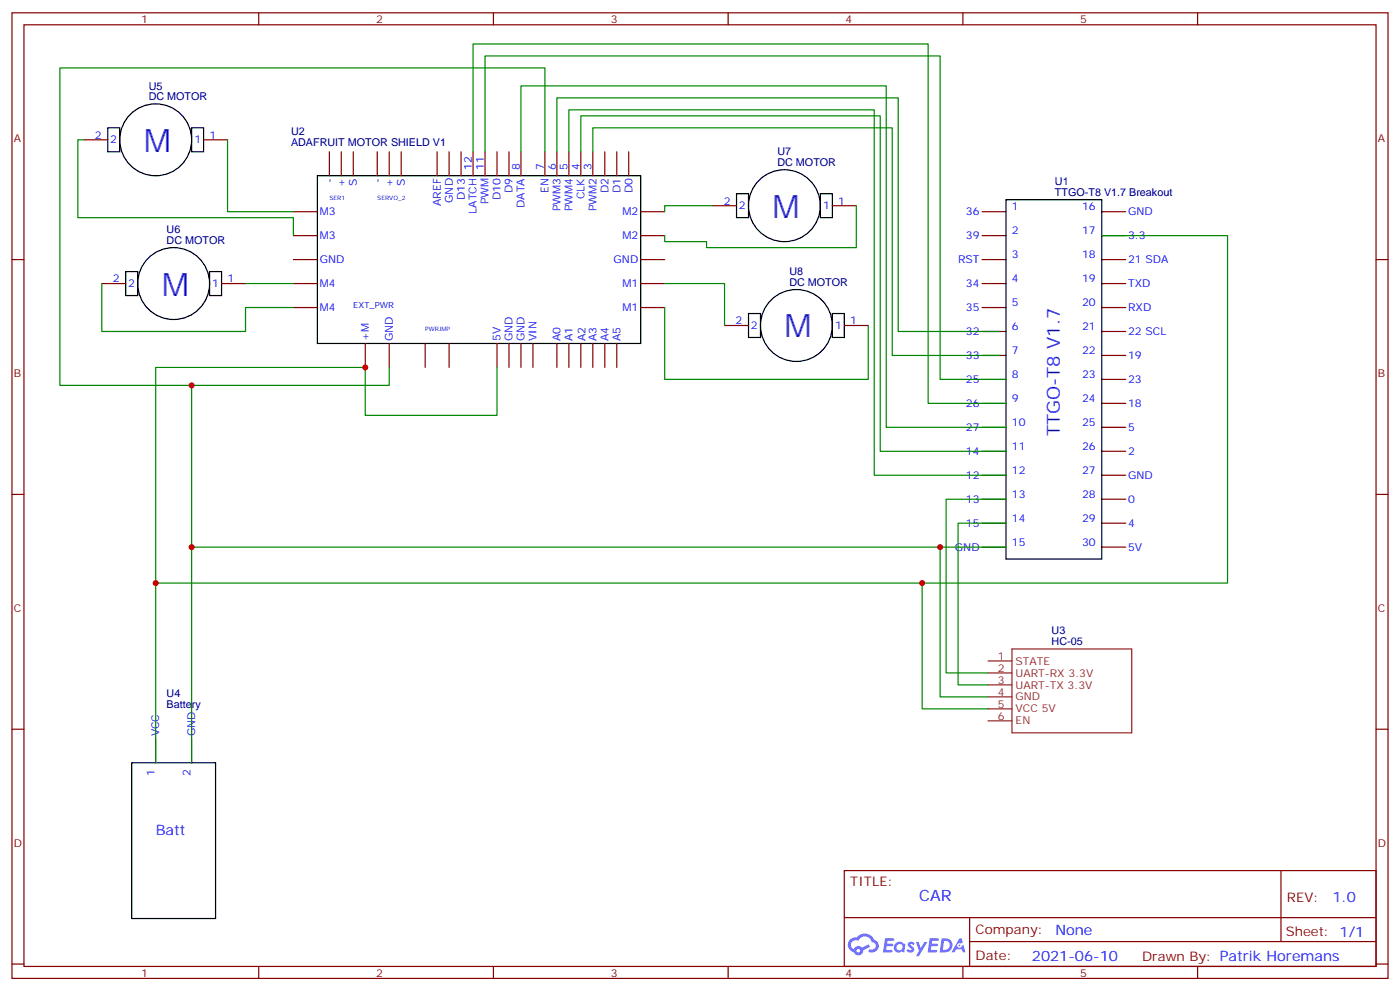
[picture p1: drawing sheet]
<svg xmlns="http://www.w3.org/2000/svg" width="412mm" height="292mm" viewBox="0 0 412 292" stroke-linecap="round" stroke-linejoin="round" font-family="sans-serif">
<g fill="none" stroke="#870000" stroke-width=".35">
<path d="M3.5 3.8h405.4v284.3h-405.4zM7.1 7.3h398.2v277.3h-398.2zM76.2 3.8v3.5M145.3 3.8v3.5M214.5 3.8v3.5M283.6 3.8v3.5M352.8 3.8v3.5M3.5 76.4h3.6M405.3 76.4h3.6M3.5 145.6h3.6M405.3 145.6h3.6M3.5 214.7h3.6"/>
<path d="M405.3 214.7h3.6M248.7 256.4h156.6v28.2h-156.6zM377.3 256.4v20.9M248.7 270.2h156.5M285.6 277.3h119.6M285.6 270.2v14.1M3.5 283.9h3.6M76.2 284.6v3.5M145.3 284.6v3.5M214.5 284.6v3.5M283.6 284.6v3.5M352.8 284.6v3.5"/>
<path d="M405.3 283.9h3.6"/>
</g>
<g fill="#5487ff">
<path d="M267.7 277.5a1.22 1.22 0 0 1 1.7 .3l-.4 .6a.47 .47 0 0 0-.3-.4 .47 .47 0 0 0-.5 .2l.1 .2a1.14 1.14 0 0 1 .8 1.7 1.14 1.14 0 0 1-1.9 0l-.2-.2 .5-.5 .7 .4a.29 .29 0 0 0 .3-.2 .29 .29 0 0 0-.2-.4 1.04 1.04 0 0 1-.6-1.7z"/>
<path d="M260.7 276.3h2.4l.3 .2-.2 .5h-1.8l-.1 .9h1.5l.3 .4-.3 .3h-1.6l-.2 1.1 1.7 .1 .2 .3-.2 .3h-2.6z"/>
<path d="M273.8 276.3h2.4l.3 .2-.1 .5h-1.8l-.2 .9h1.6l.3 .4-.4 .3h-1.6l-.1 1.1 1.7 .1 .2 .3-.2 .3h-2.6z"/>
<path d="M282.6 276.3h.7l.3 1.2-.6 .4a.69 .69 0 0 0-1 .2 .69 .69 0 0 0 .4 1 .69 .69 0 0 0 .9-.6l.5-.3 .6 2.2h-.8l-.2-.8h-1.8l-.5 .8h-.8z"/>
<path d="M269.8 277.4h.8l.6 1.8 1.1-1.8h.9l-2.6 4.2h-.8l.9-1.6z"/>
<path d="M277.4 276.3l-.6 4.1h1.3a2.11 2.11 0 0 0 2.5-2.1 2.11 2.11 0 0 0-2.5-2zM278.1 277a1.39 1.39 0 0 1 1.7 1.4 1.39 1.39 0 0 1-1.8 1.3h-.3z"/>
<path d="M263.7 277.9a1.54 1.54 0 0 0-.1 2.2 1.54 1.54 0 0 0 2.2 .1l.6 .2 .3-2.3-.2-.2h-.4a1.49 1.49 0 0 0-2.4 0zM264 278.9a.94 .94 0 0 1 1.8 0 .94 .94 0 0 1-1.8 0z"/>
<path d="M250.4 276.7a2.18 2.18 0 0 0 1.1 3.7 1.44 1.44 0 0 0 1.6 .9 1.44 1.44 0 0 0 1.2-1.5l2-1-.5-.7-1.9 .9a1.47 1.47 0 0 0-2.4 .5 1.39 1.39 0 0 1-.7-2 1.39 1.39 0 0 1 2-.4 2.12 2.12 0 0 1 2.2-1.3 2.12 2.12 0 0 1 1.9 1.7 1.14 1.14 0 0 1 1.1 1.4 1.14 1.14 0 0 1-1.7 .7 .43 .43 0 0 0-.5 .4 .43 .43 0 0 0 .4 .5 1.98 1.98 0 0 0 2.5-1.3 1.98 1.98 0 0 0-1.2-2.5 3.1 3.1 0 0 0-5.3-.7l-.9 .1zM252.3 280a.55 .55 0 0 1 1.1 0 .55 .55 0 0 1-1.1 0z"/>
<circle cx="282.6" cy="278.4" r=".26"/>
</g>
<g fill="none" stroke="#870000" stroke-width=".35">
<path d="M24.7 41.2h7M60 41.2h7M97 44.7v7.1M100.5 44.7v7.1M104.1 44.7v7.1M111.1 44.7v7.1M114.7 44.7v7.1M118.2 44.7v7.1M128.8 44.7v7.1M132.3 44.7v7.1M135.8 44.7v7.1M139.3 44.7v7.1"/>
<path d="M142.9 44.7v7.1M146.4 44.7v7.1M149.9 44.7v7.1M153.5 44.7v7.1M160.5 44.7v7.1M164 44.7v7.1M167.6 44.7v7.1M171.1 44.7v7.1M174.6 44.7v7.1M178.2 44.7v7.1M181.7 44.7v7.1M185.2 44.7v7.1"/>
<path d="M86.4 62.3h7.1M86.4 69.4h7.1M86.4 76.4h7.1M188.7 62.3h7.1M188.7 69.4h7.1M188.7 76.4h7.1M209.9 60.6h7.1M245.2 60.6h7M289.3 62.3h7M289.3 69.4h7M289.3 76.4h7M324.6 62.3h7"/>
<path d="M324.6 69.4h7M324.6 76.4h7M30 83.5h7M65.3 83.5h7M86.4 83.5h7.1M86.4 90.6h7.1M188.7 83.5h7.1M188.7 90.6h7.1M213.4 95.8h7.1M248.7 95.8h7.1M289.3 83.5h7M289.3 90.6h7"/>
<path d="M289.3 97.6h7M324.6 83.5h7M324.6 90.6h7M324.6 97.6h7M107.6 101.1v7.1M114.7 101.1v7.1M125.2 101.1v7.1M132.3 101.1v7.1M146.4 101.1v7.1M149.9 101.1v7.1M153.5 101.1v7.1M157 101.1v7.1"/>
<path d="M164 101.1v7.1M167.6 101.1v7.1M171.1 101.1v7.1M174.6 101.1v7.1M178.2 101.1v7.1M181.7 101.1v7.1M289.3 104.7h7M289.3 111.7h7M289.3 118.8h7M324.6 104.7h7M324.6 111.7h7M324.6 118.8h7"/>
<path d="M289.3 125.8h7M289.3 132.9h7M289.3 139.9h7M324.6 125.8h7M324.6 132.9h7M324.6 139.9h7M289.3 147h7M289.3 154.1h7M324.6 147h7M324.6 154.1h7M289.3 161.1h7M324.6 161.1h7"/>
<path d="M45.9 217.6v7M56.4 217.6v7"/>
</g>
<g fill="none" stroke="#000" stroke-width=".35">
<path d="M31.7 37.6h3.6v7.1h-3.6zM56.4 37.6h3.6v7.1h-3.6zM93.5 51.8h95.2v49.3h-95.2zM217 57h3.5v7.1h-3.5zM241.7 57h3.5v7.1h-3.5zM296.3 58.8h28.3v105.8h-28.3zM37 80h3.6v7h-3.6zM61.7 80h3.6v7h-3.6zM220.5 92.3h3.5v7.1h-3.5zM245.2 92.3h3.5v7.1h-3.5zM38.8 224.6h24.7v45.9h-24.7z"/>
<circle cx="45.9" cy="41.2" r="10.6"/>
<circle cx="231.1" cy="60.6" r="10.6"/>
<circle cx="51.2" cy="83.5" r="10.6"/>
<circle cx="234.6" cy="95.8" r="10.6"/>
</g>
<path d="M291 198.2h7.1M291 194.6h7.1M298.1 191.1h35.3v24.7h-35.3zM291 201.7h7.1M291 212.3h7.1M291 208.7h7.1M291 205.2h7.1" fill="none" stroke="#8c2424" stroke-width=".35"/>
<g fill="none" stroke="#008700" stroke-width=".35">
<path d="M24.7 41.2h-1.8v22.9h63.5v5.3M67 41.2v21.1h19.4M139.3 44.7v-31.8h134.1v105.9h22.9M142.9 44.7v-28.2h134v95.2h19.4M153.5 44.7v-19.4h107.6v100.5h35.2M160.5 44.7v-24.7h-142.9v93.5h38.8M164 44.7v-15.9h100.6v68.8h30M167.6 44.7v-12.4h89.9v107.6h38.8M171.1 44.7v-10.6h88.2v98.8h37M174.6 44.7v-7.1h88.2v67.1h31.8M209.9 60.6h-14.1v1.7M252.2 60.6v12.3h-44.1v-1.7h-12.3v-1.8"/>
<path d="M324.6 69.4h37v102.3h-315.7M30 83.5v14.1h42.3v-7h14.1M72.3 83.5h14.1M195.8 83.5h17.6v12.3M195.8 90.6v21.1h60v-15.9M114.7 108.2v5.3h-58.3v111.1M146.4 108.2v14.1h-38.8v-14.1h-61.7v116.4M296.3 147h-17.6v51.2h12.3M296.3 154.1h-14.1v47.6h8.8M56.4 161.1h239.9M271.6 171.7v37h19.4M276.9 161.1v44.1h14.1"/>
</g>
<g fill="#c00">
<circle cx="107.6" cy="108.2" r=".88"/>
<circle cx="56.4" cy="161.1" r=".88"/>
<circle cx="45.9" cy="171.7" r=".88"/>
<circle cx="276.9" cy="161.1" r=".88"/>
<circle cx="271.6" cy="171.7" r=".88"/>
<circle cx="56.4" cy="113.5" r=".88"/>
</g>
<g font-size="9.5" fill="#00f">
<text x="42.3" y="44.7">M</text>
<text x="227.5" y="64.1">M</text>
<text x="47.6" y="87">M</text>
<text x="231.1" y="99.4">M</text>
</g>
<text font-size="5.3" fill="#00f" x="312.2" y="128.5" transform="rotate(-90 312.2 128.5)">TTGO-T8 V1.7</text>
<text font-size="4.6" fill="#00f" x="270.8" y="265.4">CAR</text>
<g font-size="4.2" fill="#00f">
<text x="45.9" y="245.8">Batt</text>
<text x="392.5" y="265.6">1.0</text>
<text x="310.9" y="275.2">None</text>
<text x="304" y="283">2021-06-10</text>
</g>
<g font-size="3.9" fill="#800">
<text x="250.5" y="260.9">TITLE:</text>
<text x="379.1" y="265.6">REV:</text>
<text x="287.4" y="275.1">Company:</text>
<text x="378.7" y="275.8">Sheet: 1/1</text>
<text x="287.4" y="282.8">Date:</text>
<text x="336.4" y="282.9">Draw</text>
<text x="346.6" y="282.9">n By: Patrik Horemans</text>
</g>
<g font-size="3.2" fill="#800">
<text x="41.6" y="6.8">1</text>
<text x="110.8" y="6.8">2</text>
<text x="179.9" y="6.8">3</text>
<text x="249.1" y="6.8">4</text>
<text x="318.2" y="6.8">5</text>
<text x="4.1" y="41.9">A</text>
<text x="405.9" y="41.9">A</text>
<text x="4.1" y="111">B</text>
<text x="405.9" y="111">B</text>
<text x="4.1" y="180.2">C</text>
<text x="405.9" y="180.2">C</text>
<text x="4.1" y="249.3">D</text>
<text x="405.9" y="249.3">D</text>
<text x="41.6" y="287.6">1</text>
<text x="110.8" y="287.6">2</text>
<text x="179.9" y="287.6">3</text>
<text x="249.1" y="287.6">4</text>
<text x="318.2" y="287.6">5</text>
</g>
<g font-size="3.2" fill="#000080">
<text x="43.8" y="29.5">DC MOTOR</text>
<text x="43.8" y="26.4">U5</text>
<text x="85.7" y="39.8">U2</text>
<text x="85.7" y="42.9">ADAFRUIT MOTOR SHIELD V1</text>
<text x="229" y="45.8">U7</text>
<text x="229" y="48.9">DC MOTOR</text>
<text x="310.7" y="57.7">TTGO-T8 V1.7 Breakout</text>
<text x="310.8" y="54.5">U1</text>
<text x="49.1" y="71.9">DC MOTOR</text>
<text x="49.1" y="68.7">U6</text>
<text x="232.5" y="81.1">U8</text>
<text x="232.5" y="84.2">DC MOTOR</text>
<text x="309.8" y="190">HC-05</text>
<text x="309.8" y="186.8">U3</text>
<text x="49.1" y="208.4">Battery</text>
<text x="49.1" y="205.2">U4</text>
</g>
<g font-size="3.2" fill="#00f">
<text x="28" y="40.8">2</text>
<text x="61.7" y="40.8">1</text>
<text x="32.5" y="42.2">2</text>
<text x="57.2" y="42.2">1</text>
<text x="98.1" y="53.9" transform="rotate(-90 98.1 53.9)">-</text>
<text x="112.2" y="53.9" transform="rotate(-90 112.2 53.9)">-</text>
<text x="139" y="50" transform="rotate(-90 139 50)">12</text>
<text x="142.5" y="50" transform="rotate(-90 142.5 50)">11</text>
<text x="153.1" y="50" transform="rotate(-90 153.1 50)">8</text>
<text x="160.2" y="50" transform="rotate(-90 160.2 50)">7</text>
<text x="163.7" y="50" transform="rotate(-90 163.7 50)">6</text>
<text x="167.2" y="50" transform="rotate(-90 167.2 50)">5</text>
<text x="170.7" y="50" transform="rotate(-90 170.7 50)">4</text>
<text x="174.3" y="50" transform="rotate(-90 174.3 50)">3</text>
<text x="101.6" y="55.1" transform="rotate(-90 101.6 55.1)">+</text>
<text x="105.1" y="54.6" transform="rotate(-90 105.1 54.6)">S</text>
<text x="115.7" y="55.1" transform="rotate(-90 115.7 55.1)">+</text>
<text x="119.2" y="54.6" transform="rotate(-90 119.2 54.6)">S</text>
<text x="133.3" y="59.7" transform="rotate(-90 133.3 59.7)">GND</text>
<text x="136.9" y="58.9" transform="rotate(-90 136.9 58.9)">D13</text>
<text x="147.5" y="58.9" transform="rotate(-90 147.5 58.9)">D10</text>
<text x="151" y="56.9" transform="rotate(-90 151 56.9)">D9</text>
<text x="161.6" y="56.8" transform="rotate(-90 161.6 56.8)">EN</text>
<text x="172.2" y="58.6" transform="rotate(-90 172.2 58.6)">CLK</text>
<text x="179.2" y="56.9" transform="rotate(-90 179.2 56.9)">D2</text>
<text x="182.7" y="56.9" transform="rotate(-90 182.7 56.9)">D1</text>
<text x="186.3" y="56.9" transform="rotate(-90 186.3 56.9)">D0</text>
<text x="94.2" y="63.4">M3</text>
<text x="129.8" y="60.7" transform="rotate(-90 129.8 60.7)">AREF</text>
<text x="140.4" y="62.9" transform="rotate(-90 140.4 62.9)">LATCH</text>
<text x="143.9" y="60.2" transform="rotate(-90 143.9 60.2)">PWM</text>
<text x="154.5" y="61.2" transform="rotate(-90 154.5 61.2)">DATA</text>
<text x="165.1" y="62.2" transform="rotate(-90 165.1 62.2)">PWM3</text>
<text x="168.6" y="62.2" transform="rotate(-90 168.6 62.2)">PWM4</text>
<text x="175.7" y="62.2" transform="rotate(-90 175.7 62.2)">PWM2</text>
<text x="183.3" y="63.4">M2</text>
<text x="213.2" y="60.2">2</text>
<text x="217.7" y="61.6">2</text>
<text x="242.5" y="61.6">1</text>
<text x="246.9" y="60.2">1</text>
<text x="284.5" y="63.4">36</text>
<text x="298.1" y="62">1</text>
<text x="318.8" y="62">16</text>
<text x="332.3" y="63.4">GND</text>
<text x="94.2" y="70.4">M3</text>
<text x="183.3" y="70.4">M2</text>
<text x="284.5" y="70.4">39</text>
<text x="298.1" y="69">2</text>
<text x="318.8" y="69">17</text>
<text x="332.3" y="70.4">3.3</text>
<text x="94.2" y="77.5">GND</text>
<text x="180.7" y="77.5">GND</text>
<text x="282.2" y="77.5">RST</text>
<text x="298.1" y="76.1">3</text>
<text x="318.8" y="76.1">18</text>
<text x="332.3" y="77.5">21 SDA</text>
<text x="33.3" y="83.1">2</text>
<text x="67" y="83.1">1</text>
<text x="298.1" y="83.1">4</text>
<text x="318.8" y="83.1">19</text>
<text x="37.7" y="84.6">2</text>
<text x="62.5" y="84.6">1</text>
<text x="94.2" y="84.6">M4</text>
<text x="183.3" y="84.6">M1</text>
<text x="284.5" y="84.6">34</text>
<text x="332.3" y="84.6">TXD</text>
<text x="94.2" y="91.6">M4</text>
<text x="183.3" y="91.6">M1</text>
<text x="216.7" y="95.5">2</text>
<text x="250.5" y="95.5">1</text>
<text x="284.5" y="91.6">35</text>
<text x="298.1" y="90.2">5</text>
<text x="318.8" y="90.2">20</text>
<text x="332.3" y="91.6">RXD</text>
<text x="108.7" y="100.4" transform="rotate(-90 108.7 100.4)">+M</text>
<text x="115.7" y="100.4" transform="rotate(-90 115.7 100.4)">GND</text>
<text x="147.5" y="100.4" transform="rotate(-90 147.5 100.4)">5V</text>
<text x="151" y="100.4" transform="rotate(-90 151 100.4)">GND</text>
<text x="154.5" y="100.4" transform="rotate(-90 154.5 100.4)">GND</text>
<text x="158" y="100.4" transform="rotate(-90 158 100.4)">VIN</text>
<text x="165.1" y="100.4" transform="rotate(-90 165.1 100.4)">A0</text>
<text x="168.6" y="100.4" transform="rotate(-90 168.6 100.4)">A1</text>
<text x="172.5" y="100.4" transform="rotate(-90 172.5 100.4)">A2</text>
<text x="175.7" y="100.4" transform="rotate(-90 175.7 100.4)">A3</text>
<text x="179.2" y="100.4" transform="rotate(-90 179.2 100.4)">A4</text>
<text x="182.7" y="100.4" transform="rotate(-90 182.7 100.4)">A5</text>
<text x="221.2" y="96.9">2</text>
<text x="246" y="96.9">1</text>
<text x="284.5" y="98.7">32</text>
<text x="298.1" y="97.3">6</text>
<text x="318.8" y="97.3">21</text>
<text x="332.3" y="98.7">22 SCL</text>
<text x="284.5" y="105.7">33</text>
<text x="298.1" y="104.3">7</text>
<text x="318.8" y="104.3">22</text>
<text x="332.3" y="105.7">19</text>
<text x="284.5" y="112.8">25</text>
<text x="298.1" y="111.4">8</text>
<text x="318.8" y="111.4">23</text>
<text x="332.3" y="112.8">23</text>
<text x="284.5" y="119.8">26</text>
<text x="298.1" y="118.4">9</text>
<text x="318.8" y="118.4">24</text>
<text x="332.3" y="119.8">18</text>
<text x="298.1" y="125.5">10</text>
<text x="318.8" y="125.5">25</text>
<text x="284.5" y="126.9">27</text>
<text x="332.3" y="126.9">5</text>
<text x="284.5" y="133.9">14</text>
<text x="298.1" y="132.5">11</text>
<text x="318.8" y="132.5">26</text>
<text x="332.3" y="133.9">2</text>
<text x="284.5" y="141">12</text>
<text x="298.1" y="139.6">12</text>
<text x="318.8" y="139.6">27</text>
<text x="332.3" y="141">GND</text>
<text x="284.5" y="148.1">13</text>
<text x="298.1" y="146.6">13</text>
<text x="318.8" y="146.6">28</text>
<text x="332.3" y="148.1">0</text>
<text x="284.5" y="155.1">15</text>
<text x="298.1" y="153.7">14</text>
<text x="318.8" y="153.7">29</text>
<text x="332.3" y="155.1">4</text>
<text x="298.1" y="160.8">15</text>
<text x="318.8" y="160.8">30</text>
<text x="281.3" y="162.2">GND</text>
<text x="332.3" y="162.2">5V</text>
<text x="46.9" y="216.9" transform="rotate(-90 46.9 216.9)">VCC</text>
<text x="57.5" y="216.9" transform="rotate(-90 57.5 216.9)">GND</text>
<text x="45.5" y="228.4" transform="rotate(-90 45.5 228.4)">1</text>
<text x="56.1" y="228.4" transform="rotate(-90 56.1 228.4)">2</text>
</g>
<g font-size="3.2" fill="#8d2323">
<text x="294" y="197.8">2</text>
<text x="294" y="194.3">1</text>
<text x="299.2" y="195.7">STATE</text>
<text x="294" y="201.3">3</text>
<text x="299.2" y="202.7">UART-TX 3.3V</text>
<text x="299.2" y="199.2">UART-RX 3.3V</text>
<text x="294" y="208.4">5</text>
<text x="294" y="204.9">4</text>
<text x="299.2" y="209.8">VCC 5V</text>
<text x="299.2" y="206.3">GND</text>
<text x="294" y="211.9">6</text>
<text x="299.2" y="213.3">EN</text>
</g>
<text font-size="2.5" fill="#00f" x="104.1" y="90.6">EXT_PWR</text>
<g font-size="1.8" fill="#00f">
<text x="97" y="58.8">SER1</text>
<text x="111.1" y="58.8">SERVO_2</text>
<text x="125.2" y="97.6">PWRJMP</text>
</g>
</svg>
